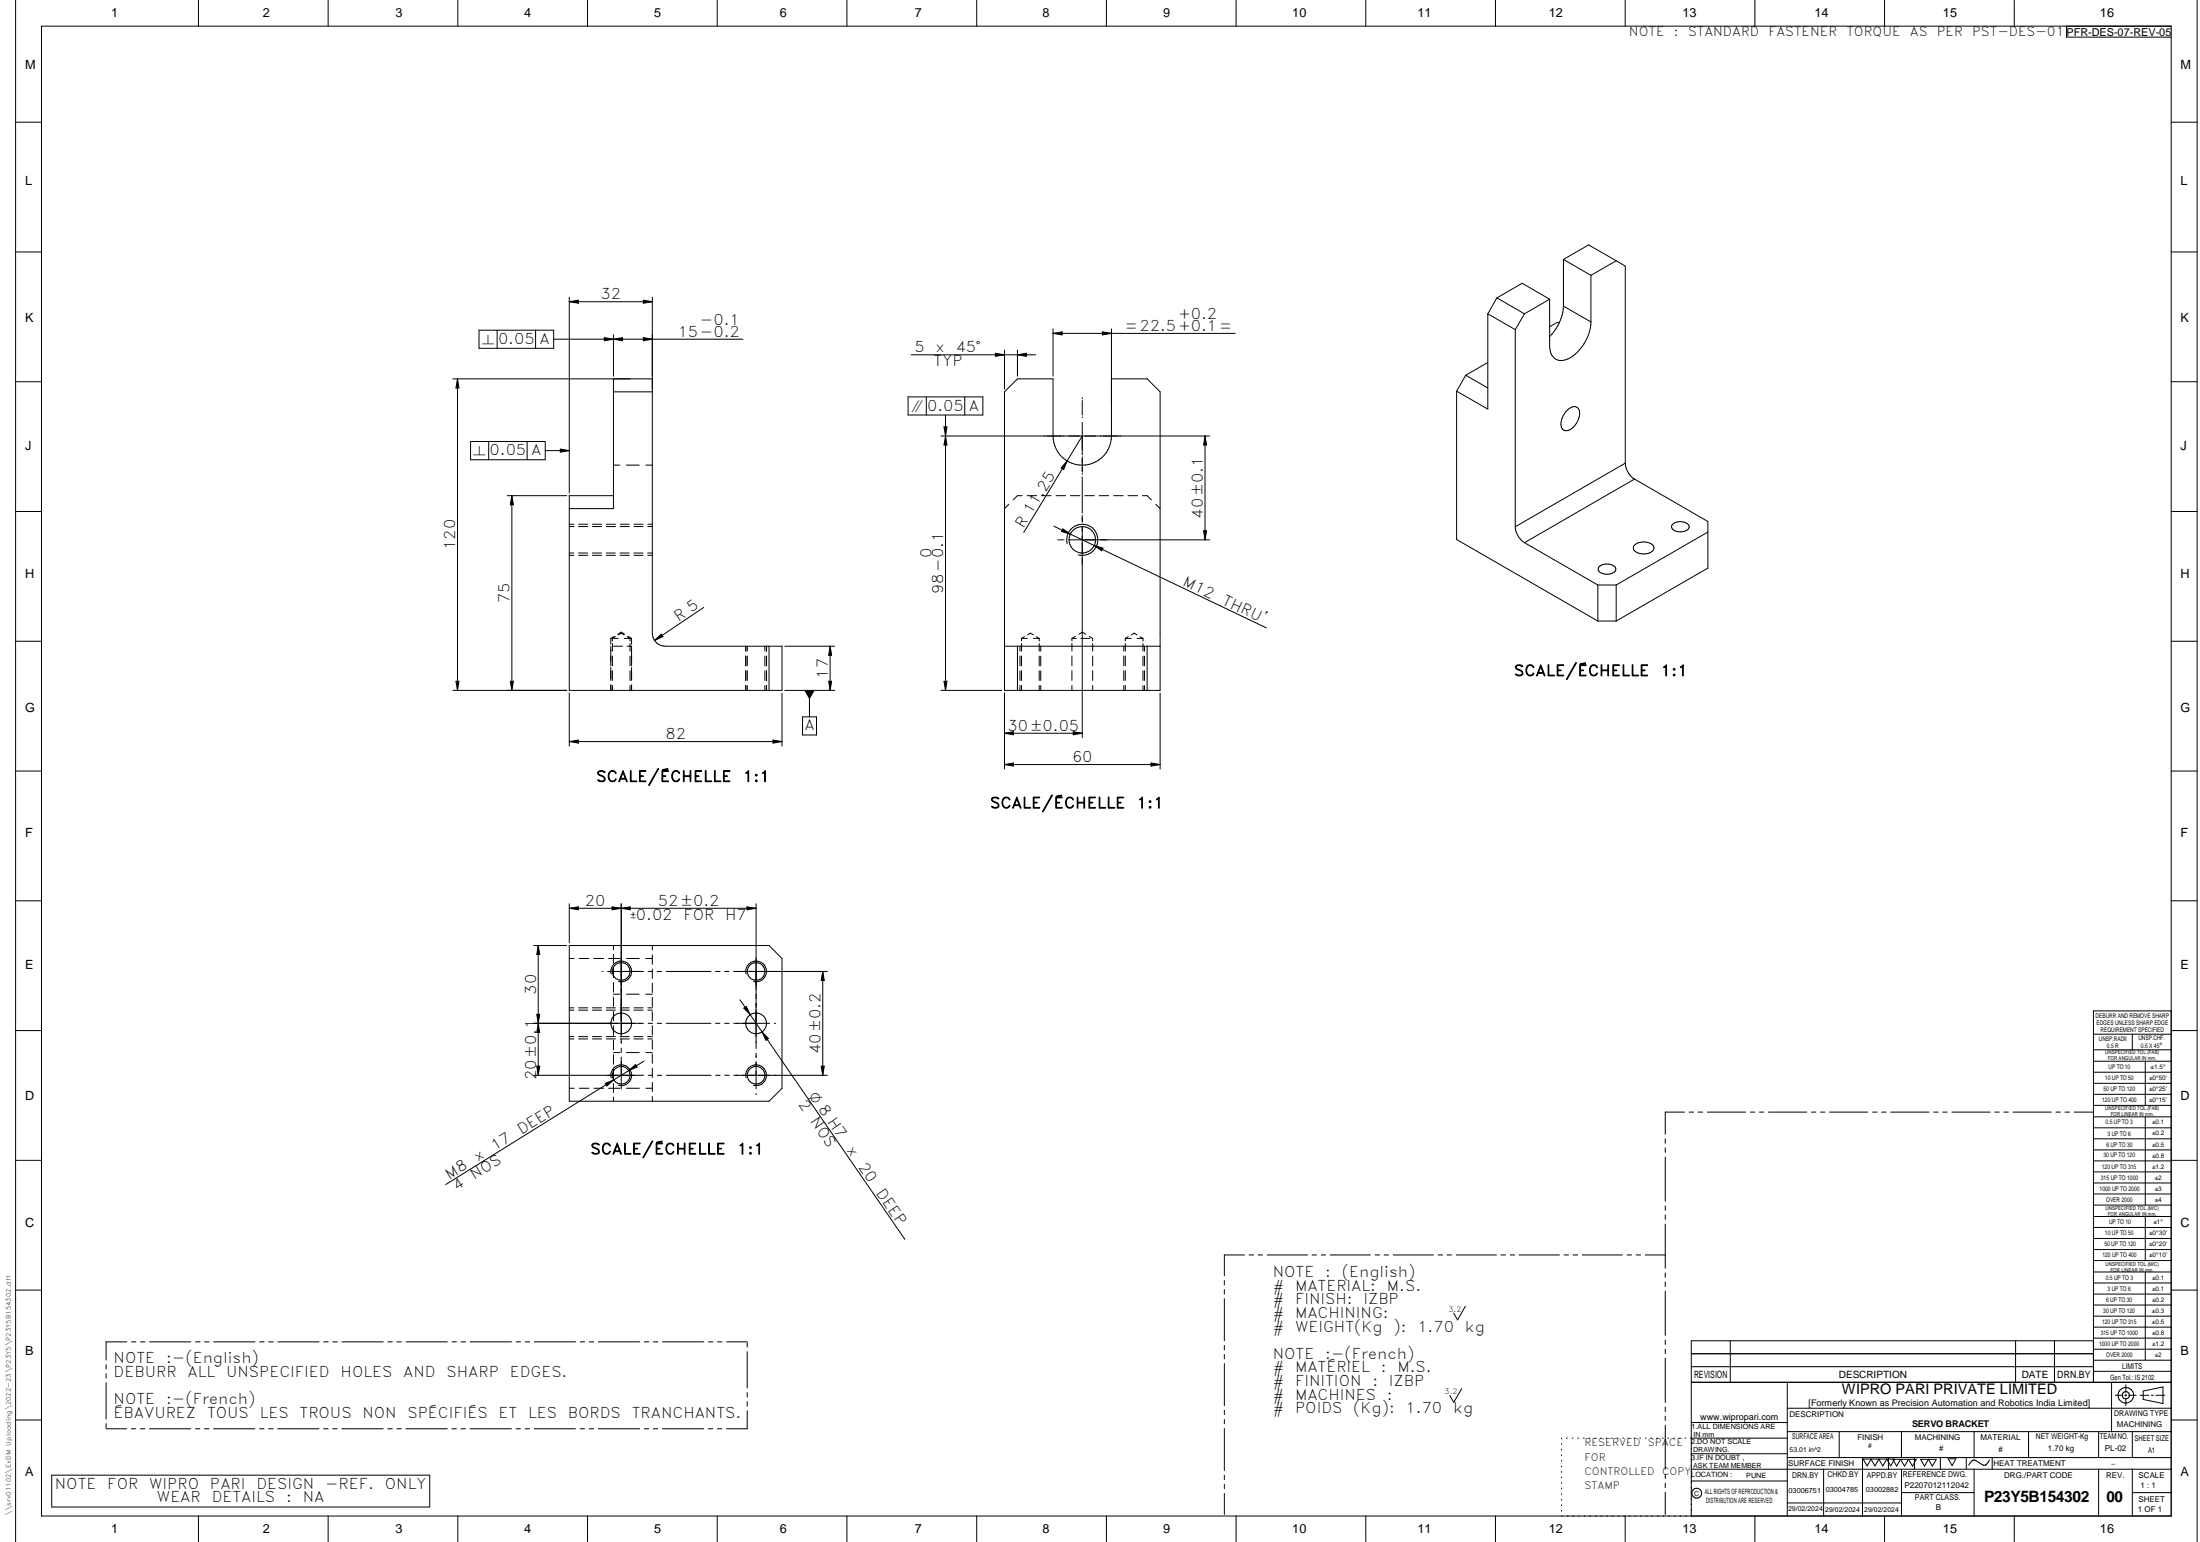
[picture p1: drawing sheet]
<svg xmlns="http://www.w3.org/2000/svg" width="848mm" height="594mm" viewBox="0 0 848 594" stroke-linecap="round" stroke-linejoin="round" font-family="sans-serif">
<g fill="none" stroke="#000" stroke-width=".39">
<path d="M6 .1v593.9M16 10.1h821v574h-821zM76.5 .1v10M126.5 .1v10M176.5 .1v10M226.5 .1v10M276.5 .1v10M326.5 .1v10M376.5 .1v10M426.5 .1v10M476.5 .1v10M526.5 .1v10"/>
<path d="M576.5 .1v10M626.5 .1v10M676.5 .1v10M726.5 .1v10M776.5 .1v10M796.6 10.1v4.2h40.4M847 .1v593.9M6 47.1h10M837 47.1h10M6 97.1h10M602.7 99.9l9.7-5.5 10.6 6.1M602.7 99.9v18"/>
<path d="M602.7 99.9l10.6 6.2M837 97.1h10M219.5 116.2l3.5-.5v1.1zM219.5 114.5v75.4M219.5 116.2h32M248 115.7l3.5 .5-3.5 .6zM251.5 114.5v129.5a5 5 0 0 0 5 5h45v17h-82v-75h17M577 114.8l-3.5 6.1M577 114.8l9.8-5.7 10.6 6.2M577 114.8l10.7 6.1M597.4 115.3l-9.7 5.6M597.4 115.3v17.9a4.9 4.9 0 0 0 4.2 5.7 11.9 11.9 0 0 0 9-6.4l1.8-3.6 .7-2.5 .2-2.4"/>
<path d="M602.7 117.9l10.6 6.1M602.7 117.9a18 18 0 0 1-5.3 11.8M613.3 106.1v17.9M623 100.5l3.5 2v75.9M623 100.5l-9.7 5.6M184.7 127.2h28.7v7h-28.7zM191.6 127.2v7M206.5 127.2v7M213.4 130.7h73M233 130.1v1.2l7-1.2v1.2zM236.5 128.9v16M248 130.1l3.5 .6-3.5 .6z"/>
<path d="M351.2 136.7h48M383.7 136.1l3.5 .6-3.5 .6zM387.2 134.9v15M392.2 136.7l3.5-.6v1.2zM392.2 134.9v10M405.9 126.7v18.2M405.9 128.4l3.5-.6v1.2zM405.9 128.4h70.2M424.9 127.8l3.6 .6-3.6 .6zM428.5 126.7v41.3a11.3 11.3 0 0 1-11.3 11.2 11.3 11.3 0 0 1-11.3-11.2v-22h-13.7l-5 5v115h60v-115l-5-5h-13.7M573.5 120.9l10.6 6.1M573.5 120.9v36.7l-12-6.9"/>
<path d="M573.5 139.7l-8.5 4.9M584.1 127v75.9M587.7 120.9l-3.6 6.1M601 124.5l-.6-.3-3 1.7M6 147.1h10M176.4 146v120M176.4 146l.5 3.5h-1.1zM236.5 146v50h-17M236.5 151h15M251.5 146h-76.9M350.1 152.9h28.8v7h-28.8zM357.1 152.9v7"/>
<path d="M364.5 159.9v106.1M371.9 152.9v7M417.2 153.2v.4M417.2 154.3v5.6M561.5 150.7v57.2l54.4 31.4M565 144.6l8.5 4.9M565 144.6l-3.5 6.1M604.2 158l.6-.5a2.39 2.39 0 0 1 3.1-.6 2.39 2.39 0 0 1 1 2.9 7.1 7.1 0 0 1-5 6.1 2.31 2.31 0 0 1-2.1-3.1l.8-2.6zM837 147.1h10M181.4 170.1h28.8v7h-28.8zM188.4 170.1v7M203.2 170.1v7"/>
<path d="M210.2 173.6h9.3M216 173l3.5 .6-3.5 .6zM236.5 179.2h2.4M241.5 179.2h4.9M249 179.2h2.5M362.7 168h103.6M363.9 164.5h1.1l-.5 3.5zM364.5 168l.5 3.4h-1.1zM411.4 177.6l-1.4 3.3-.9-.6zM417.2 160.7v.3M417.2 162.7v12.6M417.2 176v5.9"/>
<path d="M417.2 168l-22.6 37.1M464.5 168l.6 3.4h-1.1zM464.5 168v40M626.5 178.4a7.8 7.8 0 0 0 3.6 6.2M626.5 178.4l-42.4 24.5M6 197.1h10M195.5 191h22.9M197.3 191v75M197.3 191l.6 3.5h-1.2zM388.9 194.3l-1.7 1.7M394 191h-1.8l-1.6 1.6M395.9 191h3.7"/>
<path d="M401.5 191h3.7M407.1 191h3.6M412.6 191h3.7M417.2 182.4v.3M417.2 183.7v14M417.2 198.5v.1M417.2 198.8v2.4M418.2 191h3.7M423.7 191h3.7M429.3 191h3.6M434.8 191h3.7M440.4 191h1.8l1.7 1.6"/>
<path d="M445.6 194.3l1.6 1.7M630.1 184.6l-42.4 24.5M630.1 184.6l28.3 16.3v18l-35.4 20.4M837 197.1h10M219.5 214h1.7M219.5 202h1.7M219.5 202.9h1.7M219.5 213.1h1.7M223 213.1h3.5M223.1 214h3.5M223.1 202h3.5M223.1 202.9h3.5"/>
<path d="M228.3 213.1h3.6M228.4 214h3.5M228.4 202h3.5M228.4 202.9h3.5M233.7 213.1h3.5M233.7 214h3.5M233.7 202h3.5M233.7 202.9h3.5M239 213.1h3.5M239.1 214h3.5M239.1 202h3.5M239.1 202.9h3.5"/>
<path d="M244.3 213.1h3.6M244.4 214h3.5M244.4 202h3.5M244.4 202.9h3.5M249.7 213.1h1.8M249.7 214h1.8M249.7 202h1.8M249.7 202.9h1.8M406.3 202.7l15.5 7.5M407.7 208h.1M408.1 208h1.8M409.7 203.8l2.9 2-3.4-1z"/>
<path d="M410.1 208h.1M411.4 209.5a6 6 0 0 1 5.2-7.5 6 6 0 0 1 6.6 6.4 6 6 0 0 1-7.5 5.3M411.9 208h54.4M417.2 202.7v81.5M421.8 210.2l3.4 1-.5 1zM421.8 210.2l66.3 31.7M464 204.5h1.1l-.6 3.5zM584.1 202.9a8 8 0 0 0 3.6 6.2M587.7 209.1l28.2 16.3M616.4 218.4a4.6 4.6 0 0 1 6.4 .4 1.88 1.88 0 0 1-1.9 2.2 4.2 4.2 0 0 1-4.7-1.3zM629.9 210.2a5.4 5.4 0 0 1 7.5 .2 2.1 2.1 0 0 1-2 2.8 5.1 5.1 0 0 1-5.7-1.6zM644.7 202.1a4.5 4.5 0 0 1 6.4 .4 2.58 2.58 0 0 1-3.4 2.4 2.57 2.57 0 0 1-3.3-2.4z"/>
<path d="M658.4 205l-35.4 20.4M271.3 234l-19 12.8M615.9 225.4v13.9M615.9 225.4h7.1M616 239.3h7M623 225.4v13.9M6 247.1h10M235.5 249v7.5M235.5 246v2.2M235.5 257.1v5.1M235.5 246h.2M235.9 246h2.4"/>
<path d="M236.1 247.9v2.9M236.1 252.7v3.8M236.1 258.4v3.7M236.5 249h3.5M236.8 245.2l-1.3 .8M237.2 245.3l-1.1 .7v.9M238.2 244.3l1.3-.8 1.3 .8M240.6 244.6l-1.1-.7-1.1 .7M240.7 246h2.4M241.8 249h1.7v7.5M241.8 245.3l1.1 .7v1M242.2 245.2l1.3 .8"/>
<path d="M242.9 248v2.9M242.9 252.8v3.7M242.9 258.4v3.8M243.3 246h.2M243.5 246v2.2M243.5 257.1v5.1M252.3 246.8l2.6-2.5 .7 1zM287.5 249v1.9M287.5 252.7v3.8M287.5 258.4v3.8M288.1 249v1.8M288.1 252.7v3.8"/>
<path d="M288.1 258.4v3.7M294.9 249v1.9M294.9 252.8v3.7M294.9 258.4v3.8M295.5 249v1.9M295.5 252.8v3.7M295.5 258.4v3.8M296.5 249v17M302.5 249h19.3M320 249l.6 3.5h-1.2zM320 249v17M387.2 249h60"/>
<path d="M392.2 249v17M393.2 249v1.9M393.2 252.8v3.7M393.2 258.4v3.8M393.8 252.7v3.8M393.8 258.4v3.7M393.8 246v.9M393.8 247.9v2.9M393.8 246h2.2M394.9 245.3l-1.1 .7M398.4 246h2.2M398.4 244.6l-1.2-.7-1.1 .7"/>
<path d="M399.5 245.3l1.1 .7M400.6 252.8v3.7M400.6 258.4v3.8M400.6 246v1M400.6 248v2.9M401.2 249v1.9M401.2 252.8v3.7M401.2 258.4v3.8M413.2 246v.9M413.2 247.9v2.9M413.2 252.7v3.8M413.2 258.4v3.7"/>
<path d="M413.2 246h1.7M414.5 245.2l-1.3 .8M415.9 244.3l1.3-.8 1.3 .8M416.7 246h3.5M419.9 245.2l1.3 .8v1M421.2 248v2.9M421.2 252.8v3.7M421.2 258.4v3.8M433.2 249v1.9M433.2 252.8v3.7M433.2 258.4v3.8M433.8 246v.9"/>
<path d="M433.8 247.9v2.9M433.8 252.7v3.8M433.8 258.4v3.7M433.8 246h2.2M434.9 245.3l-1.1 .7M438.3 244.6l-1.1-.7-1.1 .7M438.3 246h2.3M439.5 245.3l1.1 .7M440.6 246v1M440.6 248v2.9M440.6 252.8v3.7M440.6 258.4v3.8"/>
<path d="M441.2 249v1.9M441.2 252.8v3.7M441.2 258.4v3.8M442.2 249v17M837 247.1h10M174.6 266h43.8M175.8 262.5h1.1l-.5 3.5zM196.7 262.5h1.2l-.6 3.5zM219.5 267v20.4M235.5 263.7v2.3M236.1 264.1v1.9M242.9 264.1v1.9"/>
<path d="M243.5 263.8v2.2M287.5 264.1v1.9M288.1 264.1v1.9M294.9 264.1v1.9M295.5 264.1v1.9M301.5 267v20.4M302.5 266h19.3M309.4 276.2h5.3v7h-5.3zM312 266v10.2M319.4 262.5h1.2l-.6 3.5zM362.7 266h23.5M363.9 262.5h1.1l-.5 3.5z"/>
<path d="M387.2 267v29.3M393.2 264.1v1.9M393.8 264.1v1.9M400.6 264.1v1.9M401.2 264.1v1.9M413.2 264.1v1.9M421.2 264.1v1.9M433.2 264.1v1.9M433.8 264.1v1.9M440.6 264.1v1.9M441.2 264.1v1.9M447.2 267v29.3"/>
<path d="M6 297.1h10M219.5 285.7l3.5-.6v1.2zM219.5 285.7h82M298 285.1l3.5 .6-3.5 .6zM387.2 282.5l3.5-.6v1.2zM387.2 294.6l3.5-.6v1.1zM387.2 282.5h30M387.2 294.6h60M413.7 281.9l3.5 .6-3.5 .6zM443.7 294l3.5 .6-3.5 .5zM837 297.1h10M6 347h10"/>
<path d="M219.5 349.9l3.5-.5v1.1zM219.5 348.2v15M219.5 349.9h72M236 349.4l3.5 .5-3.5 .6zM239.5 349.9l3.5-.5v1.1zM239.5 348.2v51.3M288 349.4l3.5 .5-3.5 .6zM291.5 348.2v55.8M837 347h10M205.7 364.3h12.7M207.5 364.3v50M207.5 364.3l.6 3.4h-1.2z"/>
<path d="M219.5 364.3h77l5 5v50l-5 5h-77zM219.5 369.3h1.8M223.3 369.3h3.7M228.9 369.3h3.8M232 374.3h.2M232.4 374.3h.1M234.2 374.3h13.9M234.6 369.3h4.3M235.6 375.3a4 4 0 0 1 3.6-5 4 4 0 0 1 4.3 4.4 4 4 0 0 1-5.1 3.4M236.5 373v3.7M236.5 378.5v3.7M236.5 364.3v1.6"/>
<path d="M236.5 367.6v3.5M241.5 369.3h4.9M249 369.3h2.5M249.9 374.3h1.6M251.5 364.3v1.8M251.5 367.9v3.6M251.5 373.3v3.6M251.5 378.8v3.6M253.4 374.3h1.7M256.8 374.3h17.3M275.8 374.3h1.7M279.4 374.3h1.7"/>
<path d="M282.8 374.3h36.1M287.6 375.3a4 4 0 0 1 3.5-5 4 4 0 0 1 4.4 4.3 4 4 0 0 1-5.1 3.5M317.2 374.3l.6 3.4h-1.2zM317.2 374.3v40M6 397h10M205.7 394.3h42.4M206.9 390.8h1.2l-.6 3.5zM207.5 394.3l.6 3.5h-1.2zM219.5 389.2h1.7M219.5 388.3h1.7M219.5 399.4h1.7M223 399.4h3.5"/>
<path d="M223.1 389.2h3.5M223.1 388.3h3.5M228.3 399.4h3.6M228.4 389.2h3.5M228.4 388.3h3.5M233.7 399.4h3.5M233.7 389.2h3.5M233.7 388.3h3.5M236.5 384.1v3.7M236.5 389.7v3.6M236.5 395.2v3.7M236.5 383h2.4"/>
<path d="M239 399.4h3.5M239.1 389.2h3.5M239.1 388.3h3.5M241.5 383h4.9M244.3 399.4h3.6M244.4 389.2h3.5M244.4 388.3h3.5M249 383h2.5M249.7 399.4h1.8M249.7 389.2h1.8M249.7 388.3h1.8M249.9 394.3h1.6"/>
<path d="M251.5 384.3v3.6M251.5 389.7v3.6M251.5 395.2v3.6M253.4 394.3h1.7M256.8 394.3h17.3M275.8 394.3h1.7M279.4 394.3h1.7M282.8 394.3h13.9M285.2 385.2l63.6 92.3M286.7 388.4l1-.6 1.5 3.1zM293.8 397.6l2.4 2.5-1 .7zM298.4 394.3h.2"/>
<path d="M298.8 394.3h.2M807 398.4h30M822 398.4v6.1M837 397h10M837 389.5h-30v143.1M205.7 414.3h42.4M206.9 410.8h1.2l-.6 3.5zM219.5 400.3h1.7M219.5 419.3h1.9M223.1 400.3h3.5M223.3 419.3h3.7M228.4 400.3h3.5"/>
<path d="M228.9 419.3h3.8M233.3 417.4l3.3-1.3-2.7 2.3zM233.7 400.3h3.5M234.6 419.3h4.4M235.6 415.3a4 4 0 0 1 3.6-5 4 4 0 0 1 4.3 4.4 4 4 0 0 1-5.1 3.4M236.5 405.5h2.4M236.5 400.8v3.7M236.5 406.4v3.6M236.5 411.9v3.6M236.5 417.4v3.5M239.1 400.3h3.5M239.5 400.3v1.7"/>
<path d="M239.5 403.8v1.7M239.5 407.3v12.2M241.5 405.5h4.9M241.5 419.3h5M242.4 412.5l2.6-2.4 .6 1zM244.4 400.3h3.5M248.3 408.8l-76.5 47.6M249 405.5h2.5M249 419.3h2.5M249.7 400.3h1.8M249.9 414.3h1.7M251.5 400.6v3.6"/>
<path d="M251.5 406.1v3.6M251.5 411.5v3.6M251.5 417v3.6M253.4 414.3h1.7M256.9 414.3h17.2M275.9 414.3h1.7M279.4 414.3h1.7M282.9 414.3h36M287.6 415.3a4 4 0 0 1 3.5-5 4 4 0 0 1 4.4 4.3 4 4 0 0 1-5.1 3.5M291.5 409v10.5M291.5 405.8v1.7M316.6 410.8h1.2l-.6 3.5z"/>
<path d="M807 404.5h30M807 408.9h30M807 413.1h30M807 417.4h30M827 408.9v17M236.5 422.7v1.6M251.5 422.4v1.9M291.5 421.3v.1M291.5 421.6v.2M641.9 438.7v1.8M649.4 428.5h-7.5v8.5M651.2 428.5h1.7"/>
<path d="M654.6 428.5h1.8M658.2 428.5h14.7M674.7 428.5h1.7M678.2 428.5h1.7M681.7 428.5h14.8M698.3 428.5h1.7M701.8 428.5h1.7M705.3 428.5h14.7M721.9 428.5h1.7M725.3 428.5h1.8M728.9 428.5h14.7M745.4 428.5h1.7"/>
<path d="M748.9 428.5h1.7M752.4 428.5h14.8M769 428.5h1.7M772.5 428.5h1.7M776 428.5h14.7M792.6 428.5h1.7M796 428.5h1.8M799.5 428.5h7.4M807 421.6h30M807 425.9h30M807 430.3h30M807 434.5h30"/>
<path d="M807 438.7h30M827 430.3v34M6 447h10M641.9 442.3v1.6M641.9 445.8v17M807 443h30M807 447.3h30M807 451.5h30M807 455.8h30M807 460h30M837 447h10M641.9 464.6v1.7"/>
<path d="M641.9 468.1v1.7M641.9 471.6v17.1M807 464.3h30M807 468.7h30M807 472.9h30M807 477.1h30M827 468.7v16.9M6 497h10M472 493.4v1.6M472 496.8v1.8M479.7 483.5h-7.7v8M481.5 483.5h1.7"/>
<path d="M485 483.5h1.7M488.5 483.5h15.5M505.8 483.5h1.7M509.3 483.5h1.7M512.8 483.5h15.5M530.1 483.5h1.7M533.6 483.5h1.7M537.1 483.5h15.5M554.4 483.5h1.7M557.9 483.5h1.7M561.4 483.5h15.5M578.7 483.5h1.6"/>
<path d="M582.2 483.5h1.7M585.6 483.5h15.5M603 483.5h1.6M606.4 483.5h1.8M609.9 483.5h15.5M627.2 483.5h1.7M630.7 483.5h1.7M634.2 483.5h7.7M641.9 490.4v1.7M641.9 493.9v1.7M641.9 497.4v17.1M807 481.4h30"/>
<path d="M807 485.6h30M807 490.1h30M807 494.3h30M807 498.6h30M827 490.1v33.9M837 497h10M48.9 517h-8v7M50.7 517h1.7M54.2 517h1.7M57.7 517h15.9M75.4 517h1.7M78.9 517h1.7"/>
<path d="M82.4 517h15.9M100.1 517h1.7M103.6 517h1.7M107.1 517h15.9M124.8 517h1.7M128.3 517h1.7M131.8 517h15.9M149.5 517h1.8M153 517h1.7M156.5 517h16M174.2 517h1.7M177.8 517h1.7"/>
<path d="M181.2 517h16M199 517h1.7M202.5 517h1.7M206 517h15.9M223.7 517h1.7M227.2 517h1.7M230.7 517h15.9M248.4 517h1.7M251.9 517h1.7M255.4 517h15.9M273.1 517h1.7M276.6 517h1.7"/>
<path d="M280.1 517h7.9M288 517.3v1.7M472 500.3v16.3M472 518.3v1.8M564.9 503.2l-3 5.3-1.5-2.6M641.9 516.3v1.6M641.9 519.8v1.7M667 516.6v16M777 516.6v16M792 516.6v16M807 502.8h30M807 507.1h30"/>
<path d="M807 511.3h30M807 515.5h30M807 519.8h30M807 516.6h-155v67.5M40.9 525.7v1.7M40.9 529.3v1.6M40.9 532.7v14M288 520.7v14M288 536.5v1.7M472 521.8v1.7M472 525.4v16.2M563.5 535l-3.1 5.3-1.5-2.7"/>
<path d="M641.9 523.2v17.1M652 532.6h185M652 521.5h155M652 526.5h155M689 532.6v51.5M807 524h30M807 528.3h30M814 532.6v19M815.5 537.5h2.8M819.1 537.5h.7M819.5 533.5v2.9M819.5 537.2v.7"/>
<path d="M819.5 538.7v2.8M820.6 537.5h2.9M825 537.5h3.4M826.2 535.9l7.6-1.6v6.4l-7.6-1.5zM829.3 537.5h.8M831 537.5h3.5M6 547.1h10M40.9 550.5h8M40.9 548.5v1.7M50.6 550.5h1.7M54.1 550.5h1.7M57.6 550.5h15.9"/>
<path d="M75.4 550.5h1.6M78.8 550.5h1.8M82.3 550.5h16M100.1 550.5h1.7M103.5 550.5h1.8M107.1 550.5h15.9M124.8 550.5h1.7M128.3 550.5h1.7M131.8 550.5h15.9M149.5 550.5h1.7M153 550.5h1.7M156.5 550.5h15.9"/>
<path d="M174.2 550.5h1.7M177.7 550.5h1.7M181.2 550.5h15.9M198.9 550.5h1.7M202.4 550.5h1.7M205.9 550.5h15.9M223.6 550.5h1.7M227.1 550.5h1.8M230.6 550.5h15.9M248.4 550.5h1.7M251.8 550.5h1.8M255.4 550.5h15.9"/>
<path d="M273.1 550.5h1.7M276.6 550.5h1.7M288 540v1.7M288 543.5v7h-7.9M472 543.3v1.7M472 546.9v1.7M472 550.3v16.2M602 554.1v.3M602 556.2v.3M602 558.3v.3M603.8 554.1h.4M606 554.1h.3"/>
<path d="M608.2 554.1h.3M610.4 554.1h.3M612.6 554.1h.3M614.7 554.1h.3M616.9 554.1h.3M619.1 554.1h.3M621.2 554.1h.3M623.4 554.1h.3M625.6 554.1h.3M627.8 554.1h.3M629.9 554.1h.4M632.1 554.1h.3"/>
<path d="M634.3 554.1h.3M636.5 554.1h.3M638.6 554.1h.3M640.8 554.1h.3M641.9 542.1v1.7M641.9 545.6v1.7M641.9 549.1v17M643 554.1h.3M645.2 554.1h.3M647.3 554.1h.4M649.5 554.1h.3M652 548h37"/>
<path d="M689 554.1h-37.3M689 551.6h148M709 551.6v10M733 551.6v10M761 551.6v10M782 551.6v10M809 551.6v10M822 551.6v10M837 547.1h10M837 542.5h-148M19.9 568.3h145.8v12.3h-145.8zM472 568.3v1.8"/>
<path d="M472 571.8v1.7M472 575.4v8.1M602 560.5v.3M602 562.6v.3M602 564.8v.3M602 566.9v.3M602 569v.3M602 571.2v.3M602 573.3v.4M602 575.5v.3M602 577.6v.3M602 579.8v.3"/>
<path d="M641.9 567.9v1.7M641.9 571.4v1.8M641.9 574.9v8.6M652 570.6h37M652 566h185M652 560.1h37M689 579h44M689 561.6h148M703 566v18.1M718 561.6v22.5M718.2 562.1h12.1l-1.4 2.7-1.6-2.7-1.5 2.7-1.5-2.7-1.5 2.7-1.5-2.7-1.5 2.7zM728 561.6v4.4"/>
<path d="M729.7 562.2h9l-1.5 2.7-1.5-2.7-1.5 2.7-1.5-2.7-1.6 2.7zM733 575.1h28M733 566v18.1M738 561.6v4.4M740.4 562.2h6l-1.5 2.7-1.5-2.7-1.5 2.7zM748 561.6v4.4M751 562h3l-1.5 2.6zM758 561.6v4.4M761 566v18.1M766.9 562.5l-1 1.5a1.2 1.2 0 0 1-1.8 .3l-1.2-.8a2.12 2.12 0 0 0-2.5-.8l-1.5 1.8M768 561.6v4.4M809 566v18.1"/>
<path d="M822 566v18.1M822 575.1h15M76.5 584.1v9.9M126.5 584.1v9.9M176.5 584.1v9.9M226.5 584.1v9.9M276.5 584.1v9.9M326.5 584.1v9.9M376.5 584.1v9.9M426.5 584.1v9.9M476.5 584.1v9.9M526.5 584.1v9.9"/>
<path d="M576.5 584.1v9.9M602 581.9v.3M626.5 584.1v9.9M676.5 584.1v9.9M726.5 584.1v9.9M776.5 584.1v9.9"/>
<circle cx="417.2" cy="208" r="5.1"/>
<circle cx="239.5" cy="374.3" r="3.4"/>
<circle cx="291.5" cy="374.3" r="3.4"/>
<circle cx="239.5" cy="394.3" r="4"/>
<circle cx="291.5" cy="394.3" r="4"/>
<circle cx="239.5" cy="414.3" r="3.4"/>
<circle cx="291.5" cy="414.3" r="3.4"/>
<circle cx="819.5" cy="537.5" r="1.38"/>
<circle cx="819.5" cy="537.5" r="3"/>
<circle cx="654.1" cy="575.3" r="1.9"/>
</g>
<g fill="#000">
<path d="M219.5 116.2l3.5-.5v1.1zM248 115.7l3.5 .5-3.5 .6zM233 130.1l3.5 .6-3.5 .6zM236.5 130.7l3.5-.6v1.2zM248 130.1l3.5 .6-3.5 .6zM383.7 136.1l3.5 .6-3.5 .6zM392.2 136.7l3.5-.6v1.2zM405.9 128.4l3.5-.6v1.2zM424.9 127.8l3.6 .6-3.6 .6zM176.4 146l.5 3.5h-1.1zM216 173l3.5 .6-3.5 .6zM364.5 168l.5 3.4h-1.1z"/>
<path d="M363.9 164.5h1.1l-.5 3.5zM464.5 168l.6 3.4h-1.1zM197.3 191l.6 3.5h-1.2zM411.4 177.6l-1.4 3.3-.9-.6zM409.7 203.8l2.9 2-3.4-1zM421.8 210.2l3.4 1-.5 1zM464 204.5h1.1l-.6 3.5zM252.3 246.8l2.6-2.5 .7 1zM320 249l.6 3.5h-1.2zM175.8 262.5h1.1l-.5 3.5zM196.7 262.5h1.2l-.6 3.5zM310 266h4.1l-2.1 3.5z"/>
<path d="M319.4 262.5h1.2l-.6 3.5zM363.9 262.5h1.1l-.5 3.5zM219.5 285.7l3.5-.6v1.2zM298 285.1l3.5 .6-3.5 .6zM387.2 282.5l3.5-.6v1.2zM387.2 294.6l3.5-.6v1.1zM413.7 281.9l3.5 .6-3.5 .6zM443.7 294l3.5 .6-3.5 .5zM219.5 349.9l3.5-.5v1.1zM236 349.4l3.5 .5-3.5 .6zM239.5 349.9l3.5-.5v1.1zM288 349.4l3.5 .5-3.5 .6z"/>
<path d="M207.5 364.3l.6 3.4h-1.2zM317.2 374.3l.6 3.4h-1.2zM206.9 390.8h1.2l-.6 3.5zM207.5 394.3l.6 3.5h-1.2zM286.7 388.4l1-.6 1.5 3.1zM206.9 410.8h1.2l-.6 3.5zM233.3 417.4l3.3-1.3-2.7 2.3zM242.4 412.5l2.6-2.4 .6 1zM293.8 397.6l2.4 2.5-1 .7zM316.6 410.8h1.2l-.6 3.5z"/>
</g>
<text font-size="6" x="764.8" y="578.7">P23Y5B154302</text>
<text font-size="5.9" x="812" y="578.7">00</text>
<g font-size="5.7">
<text x="231.5" y="115.4">32</text>
<text x="269.8" y="125.3">-0.1</text>
<text x="454.1" y="123">+0.2</text>
<text x="261.2" y="129.8">15-0.2</text>
<text x="433.6" y="127.6">=22.5+0.1=</text>
<text x="192" y="132.5">0.05 A</text>
<text x="352.5" y="135.8">5</text>
<text x="360.6" y="135.8">x</text>
<text x="368.4" y="135.8">45°</text>
<text x="359.9" y="141.1">TYP</text>
<text x="357.4" y="158.2">0.05 A</text>
<text x="188.7" y="175.3">0.05 A</text>
<text x="394.5" y="203.6" transform="rotate(-59 394.5 203.6)">R 11.25</text>
<text x="463.7" y="199.8" transform="rotate(-90 463.7 199.8)">40±0.1</text>
<text x="175.5" y="211.9" transform="rotate(-90 175.5 211.9)">120</text>
<text x="359" y="215.1" transform="rotate(-90 359 215.1)">0</text>
<text x="455.6" y="225.4" transform="rotate(25 455.6 225.4)">M12</text>
<text x="196.4" y="232.4" transform="rotate(-90 196.4 232.4)">75</text>
<text x="363.6" y="228.9" transform="rotate(-90 363.6 228.9)">98-0.1</text>
<text x="470.8" y="232.6" transform="rotate(25 470.8 232.6)">THRU`</text>
<text x="261.5" y="239.5" transform="rotate(-34 261.5 239.5)">R 5</text>
<text x="319.2" y="261.4" transform="rotate(-90 319.2 261.4)">17</text>
<text x="583.6" y="260.4">SCALE/ÉCHELLE</text>
<text x="640.2" y="260.4">1:1</text>
<text x="310.1" y="281.4">A</text>
<text x="388.4" y="281.6">30±0.05</text>
<text x="256.5" y="284.8">82</text>
<text x="413.3" y="293.7">60</text>
<text x="229.8" y="301.2">SCALE/ÉCHELLE</text>
<text x="286.4" y="301.2">1:1</text>
<text x="381.6" y="311.4">SCALE/ÉCHELLE</text>
<text x="438.2" y="311.4">1:1</text>
<text x="225.5" y="349.1">20</text>
<text x="253.6" y="349.1">52±0.2</text>
<text x="263.4" y="354.3">FOR</text>
<text x="279.6" y="354.3">H7</text>
<text x="206.6" y="383.2" transform="rotate(-90 206.6 383.2)">30</text>
<text x="316.3" y="406.1" transform="rotate(-90 316.3 406.1)">40±0.2</text>
<text x="206.6" y="416.1" transform="rotate(-90 206.6 416.1)">20±0.1</text>
<text x="307.5" y="425.2" transform="rotate(55 307.5 425.2)">2</text>
<text x="312.1" y="431.9" transform="rotate(55 312.1 431.9)">NOS</text>
<text x="201" y="437.3" transform="rotate(-32 201 437.3)">DEEP</text>
<text x="190.8" y="443.6" transform="rotate(-32 190.8 443.6)">17</text>
<text x="326.2" y="443.2" transform="rotate(55 326.2 443.2)">x</text>
<text x="184.1" y="447.7" transform="rotate(-32 184.1 447.7)">x</text>
<text x="227.6" y="444.7">SCALE/ÉCHELLE</text>
<text x="284.1" y="444.7">1:1</text>
<text x="330.7" y="449.6" transform="rotate(55 330.7 449.6)">20</text>
<text x="173.2" y="454.5" transform="rotate(-32 173.2 454.5)">M8</text>
<text x="182.8" y="454.7" transform="rotate(-32 182.8 454.7)">NOS</text>
<text x="175.9" y="458.9" transform="rotate(-32 175.9 458.9)">4</text>
<text x="337.5" y="459.5" transform="rotate(55 337.5 459.5)">DEEP</text>
<text x="490.6" y="492">NOTE</text>
<text x="510.8" y="492">:</text>
<text x="517.3" y="492">(English)</text>
<text x="490.6" y="497.2">#</text>
<text x="499.2" y="497.2">MATERIAL:</text>
<text x="534.7" y="497.2">M.S.</text>
<text x="490.6" y="502.5">#</text>
<text x="499.2" y="502.5">FINISH:</text>
<text x="525.6" y="502.5">IZBP</text>
<text x="490.6" y="507.7">#</text>
<text x="499.2" y="507.7">MACHINING:</text>
<text x="490.6" y="513">#</text>
<text x="499.2" y="513">WEIGHT(Kg</text>
<text x="537.2" y="513">):</text>
<text x="546.4" y="513">1.70</text>
<text x="564.7" y="513">kg</text>
<text x="43.8" y="525.1">NOTE</text>
<text x="64" y="525.1">:-(English)</text>
<text x="490.6" y="523.5">NOTE</text>
<text x="510.8" y="523.5">:-(French)</text>
<text x="43.8" y="530.4">DEBURR</text>
<text x="72.3" y="530.4">ALL</text>
<text x="87.2" y="530.4">UNSPECIFIED</text>
<text x="131.3" y="530.4">HOLES</text>
<text x="155.5" y="530.4">AND</text>
<text x="172.1" y="530.4">SHARP</text>
<text x="196.5" y="530.4">EDGES.</text>
<text x="490.6" y="528.7">#</text>
<text x="490.6" y="534">#</text>
<text x="499.2" y="534">FINITION</text>
<text x="499.2" y="528.7">MATÉRIEL</text>
<text x="529" y="534">:</text>
<text x="532.3" y="528.7">:</text>
<text x="535.4" y="534">IZBP</text>
<text x="538.7" y="528.7">M.S.</text>
<text x="490.6" y="539.2">#</text>
<text x="499.2" y="539.2">MACHINES</text>
<text x="534.7" y="539.2">:</text>
<text x="43.8" y="540.9">NOTE</text>
<text x="64" y="540.9">:-(French)</text>
<text x="490.6" y="544.5">#</text>
<text x="499.2" y="544.5">POIDS</text>
<text x="521.7" y="544.5">(Kg):</text>
<text x="541.9" y="544.5">1.70</text>
<text x="560.1" y="544.5">kg</text>
<text x="43.8" y="546.1">ÉBAVUREZ</text>
<text x="79.8" y="546.1">TOUS</text>
<text x="100.1" y="546.1">LES</text>
<text x="115.5" y="546.1">TROUS</text>
<text x="139.7" y="546.1">NON</text>
<text x="157.1" y="546.1">SPÉCIFIÉS</text>
<text x="192.2" y="546.1">ET</text>
<text x="203.5" y="546.1">LES</text>
<text x="218.9" y="546.1">BORDS</text>
<text x="243.5" y="546.1">TRANCHANTS.</text>
<text x="21.2" y="573.6">NOTE</text>
<text x="41.3" y="573.6">FOR</text>
<text x="57.5" y="573.6">WIPRO</text>
<text x="80.9" y="573.6">PARI</text>
<text x="98.8" y="573.6">DESIGN</text>
<text x="125.4" y="573.6">-REF.</text>
<text x="148.4" y="573.6">ONLY</text>
<text x="60.5" y="578.8">WEAR</text>
<text x="81.6" y="578.8">DETAILS</text>
<text x="110.3" y="578.8">:</text>
<text x="116.7" y="578.8">NA</text>
</g>
<text font-size="5.6" x="710" y="537.1">WIPRO PARI PRIVATE LIMITED</text>
<g font-size="5.4">
<text x="185.7" y="132.5">n</text>
<text x="351.3" y="158.2">i</text>
<text x="182.5" y="175.3">n</text>
<text x="243" y="354.3">u0.02</text>
<text x="311.8" y="422.3" transform="rotate(55 311.8 422.3)">O 8 H7</text>
</g>
<g font-size="4.9">
<text x="42.9" y="6.6">1</text>
<text x="101.3" y="6.7">2</text>
<text x="152.5" y="6.7">3</text>
<text x="202.1" y="6.7">4</text>
<text x="252.1" y="6.7">5</text>
<text x="300.6" y="6.7">6</text>
<text x="352.6" y="6.7">7</text>
<text x="401.9" y="6.7">8</text>
<text x="448.4" y="6.7">9</text>
<text x="498.1" y="6.7">10</text>
<text x="546.4" y="6.7">11</text>
<text x="597" y="6.7">12</text>
<text x="648.5" y="6.6">13</text>
<text x="699.4" y="6.6">14</text>
<text x="749" y="6.7">15</text>
<text x="809.5" y="6.6">16</text>
<text x="627.9" y="14.1">NOTE</text>
<text x="645.2" y="14.1">:</text>
<text x="650.7" y="14.1">STANDARD</text>
<text x="681.7" y="14.1">FASTENER</text>
<text x="711.8" y="14.1">TORQUE</text>
<text x="736.3" y="14.1">AS</text>
<text x="746.6" y="14.1">PER</text>
<text x="760.3" y="14.1">PST-DES-01</text>
<text x="9.7" y="26.7">M</text>
<text x="840.6" y="26.7">M</text>
<text x="9.7" y="71.4">L</text>
<text x="840.6" y="71.4">L</text>
<text x="9.7" y="124.2">K</text>
<text x="840.6" y="124.2">K</text>
<text x="9.7" y="173.4">J</text>
<text x="840.6" y="173.4">J</text>
<text x="9.7" y="222.7">H</text>
<text x="840.6" y="222.7">H</text>
<text x="9.7" y="274.3">G</text>
<text x="840.6" y="274.3">G</text>
<text x="9.7" y="322.6">F</text>
<text x="840.6" y="322.6">F</text>
<text x="9.7" y="373.3">E</text>
<text x="840.6" y="373.3">E</text>
<text x="9.7" y="423.8">D</text>
<text x="840.6" y="423.8">D</text>
<text x="9.7" y="472.8">C</text>
<text x="840.6" y="472.8">C</text>
<text x="9.7" y="522.1">B</text>
<text x="840.6" y="522.1">B</text>
<text x="9.7" y="568.7">A</text>
<text x="840.6" y="568.7">A</text>
<text x="42.9" y="590.6">1</text>
<text x="101.3" y="590.7">2</text>
<text x="152.5" y="590.7">3</text>
<text x="202.1" y="590.7">4</text>
<text x="252.1" y="590.7">5</text>
<text x="300.6" y="590.7">6</text>
<text x="352.6" y="590.7">7</text>
<text x="401.9" y="590.7">8</text>
<text x="448.4" y="590.7">9</text>
<text x="498.1" y="590.7">10</text>
<text x="546.4" y="590.7">11</text>
<text x="597" y="590.7">12</text>
<text x="648.5" y="590.6">13</text>
<text x="699.4" y="590.5">14</text>
<text x="749" y="590.7">15</text>
<text x="809.5" y="590.5">16</text>
</g>
<text font-size="4.2" x="796.6" y="13.8">PFR-DES-07-REV-05</text>
<g font-size="3.9">
<text x="653" y="530.9">REVISION</text>
<text x="708.9" y="530.9">DESCRIPTION</text>
<text x="779.4" y="530.9">DATE</text>
<text x="793.1" y="530.9">DRN.BY</text>
<text x="610.8" y="557.1">RESERVED</text>
<text x="635.2" y="557.1">SPACE</text>
<text x="610.8" y="562.7">FOR</text>
<text x="610.8" y="568.3">CONTROLLED</text>
<text x="640.7" y="568.3">COPY</text>
<text x="610.8" y="573.8">STAMP</text>
</g>
<text font-size="3.6" x="737.1" y="549.7">SERVO BRACKET</text>
<g font-size="3.5">
<text x="697.2" y="541.6">[Formerly Known as Precision Automation and Robotics India Limited]</text>
<text x="655.4" y="547.1">www.wipropari.com</text>
</g>
<g font-size="3.1">
<text x="818.1" y="527.3">LIMITS</text>
<text x="815" y="545.5">DRAWING TYPE</text>
<text x="689.8" y="546.1">DESCRIPTION</text>
<text x="816.1" y="549.9">MACHINING</text>
<text x="690.8" y="554.5">SURFACE AREA</text>
<text x="716" y="554.6">FINISH</text>
<text x="738.2" y="554.6">MACHINING</text>
<text x="763.5" y="554.7">MATERIAL</text>
<text x="784.8" y="554.4">NET WEIGHT-Kg</text>
<text x="809.5" y="554.5">TEAM NO.</text>
<text x="822.9" y="555">SHEET SIZE</text>
<text x="747.6" y="559">#</text>
<text x="770.4" y="559.2">#</text>
<text x="789.4" y="559.2">1.70 kg</text>
<text x="811.4" y="559.1">PL-02</text>
<text x="828" y="559.9">A1</text>
<text x="689.3" y="564.8">SURFACE FINISH</text>
<text x="690.8" y="569.3">DRN.BY</text>
<text x="704.4" y="569.2">CHKD.BY</text>
<text x="719.6" y="569.3">APPD.BY</text>
<text x="733.5" y="569.2">REFERENCE DWG.</text>
<text x="768.4" y="564.8">HEAT TREATMENT</text>
<text x="772.6" y="569.5">DRG./PART CODE</text>
<text x="811.9" y="569.3">REV.</text>
<text x="824.4" y="569.4">SCALE</text>
<text x="734.1" y="573.3">P2207012112042</text>
<text x="825.1" y="573.4">1 : 1</text>
<text x="738.2" y="577.8">PART CLASS.</text>
<text x="746.2" y="581.8">B</text>
<text x="824.4" y="578.5">SHEET</text>
<text x="824.1" y="582.4">1 OF 1</text>
</g>
<text font-size="3" x="832.4" y="403.9">°</text>
<g font-size="2.8">
<text x="558.3" y="505.4">3.2</text>
<text x="813.4" y="531.5">Gen Tol.: IS 2102</text>
<text x="556.9" y="537.2">3.2</text>
<text x="652.1" y="550.4">1.ALL DIMENSIONS ARE</text>
<text x="652" y="556.4">2.DO NOT SCALE</text>
<text x="652" y="562.5">3.IF IN DOUBT ,</text>
<text x="652" y="569.2">LOCATION :</text>
<text x="673.2" y="569.5">PUNE</text>
<text x="657.2" y="575.8">ALL RIGHTS OF REPRODUCTION &amp;</text>
<text x="689.5" y="575.1">03006751</text>
<text x="703.8" y="574.8">03004785</text>
<text x="719.3" y="575">03002882</text>
<text x="657.7" y="579.2">DISTRIBUTION ARE RESERVED</text>
</g>
<g font-size="2.7">
<text x="652.9" y="553.5">IN mm</text>
<text x="652.7" y="559.5">DRAWING.</text>
<text x="689.9" y="559.4">53.01 in^2</text>
<text x="652.7" y="565.5">ASK TEAM MEMBER</text>
<text x="653.1" y="576.3">C</text>
<text x="689.3" y="582.3">29/02/2024</text>
<text x="703.6" y="582.3">29/02/2024</text>
<text x="718.7" y="582.5">29/02/2024</text>
</g>
<g font-size="2.5">
<text x="807.8" y="392">DEBURR AND REMOVE SHARP</text>
<text x="808.2" y="394.8">EDGES UNLESS SHARP EDGE</text>
<text x="809.1" y="400.9">UNSP.RADII</text>
<text x="809.8" y="397.6">REQUIREMENT SPECIFIED</text>
<text x="824.4" y="400.7">UNSP.CHF.</text>
<text x="812.2" y="403.6">0.5 R</text>
<text x="825.3" y="403.9">0.5 X 45</text>
<text x="812.8" y="411.8">UP TO 10</text>
<text x="829.1" y="411.9">±1.5°</text>
<text x="811.4" y="416.1">10 UP TO 50</text>
<text x="828.5" y="416.1">±0°50'</text>
<text x="810.4" y="424.5">120 UP TO 400</text>
<text x="810.9" y="420.3">50 UP TO 120</text>
<text x="828.5" y="424.5">±0°15'</text>
<text x="828.5" y="420.3">±0°25'</text>
<text x="811.7" y="433.2">0.5 UP TO 3</text>
<text x="812.5" y="437.5">3 UP TO 6</text>
<text x="829.6" y="437.4">±0.2</text>
<text x="829.6" y="433.2">±0.1</text>
<text x="812" y="441.7">6 UP TO 30</text>
<text x="829.6" y="441.7">±0.5</text>
<text x="810.9" y="445.9">30 UP TO 120</text>
<text x="829.6" y="446">±0.8</text>
<text x="809.9" y="454.4">315 UP TO 1000</text>
<text x="810.3" y="450.2">120 UP TO 315</text>
<text x="829.6" y="450.2">±1.2</text>
<text x="830.7" y="454.4">±2</text>
<text x="809.4" y="458.7">1000 UP TO 2000</text>
<text x="830.6" y="458.7">±3</text>
<text x="811.9" y="463">OVER 2000</text>
<text x="830.7" y="463">±4</text>
<text x="813.1" y="471.6">UP TO 10</text>
<text x="830.1" y="471.6">±1°</text>
<text x="811.4" y="475.9">10 UP TO 50</text>
<text x="828.5" y="475.9">±0°30'</text>
<text x="810.4" y="484.4">120 UP TO 400</text>
<text x="811.2" y="480.1">50 UP TO 120</text>
<text x="828.5" y="484.4">±0°10'</text>
<text x="828.5" y="480.1">±0°20'</text>
<text x="811.7" y="493">0.5 UP TO 3</text>
<text x="812.4" y="497.2">3 UP TO 6</text>
<text x="829.6" y="497.3">±0.1</text>
<text x="829.6" y="493">±0.1</text>
<text x="811.9" y="501.5">6 UP TO 30</text>
<text x="829.6" y="501.5">±0.2</text>
<text x="810.8" y="505.8">30 UP TO 120</text>
<text x="829.6" y="505.8">±0.3</text>
<text x="809.8" y="514.3">315 UP TO 1000</text>
<text x="810.3" y="510.1">120 UP TO 315</text>
<text x="829.6" y="510">±0.5</text>
<text x="829.6" y="514.3">±0.8</text>
<text x="809.2" y="518.5">1000 UP TO 2000</text>
<text x="829.6" y="518.5">±1.2</text>
<text x="811.9" y="522.8">OVER 2000</text>
<text x="830.6" y="522.7">±2</text>
<text x="720.2" y="557.7">#</text>
<text x="813.8" y="564.6">--</text>
</g>
<g font-size="2.4">
<text x="4.1" y="556.9" transform="rotate(-90 4.1 556.9)">Uploading\2022-23\P23Y5\P23Y5B154302.dft</text>
<text x="4.1" y="584.1" transform="rotate(-90 4.1 584.1)">\\srv01102\ExDM</text>
</g>
<g font-size="2.1">
<text x="811.5" y="406.1">UNSPECIFIED TOL.(FAB)</text>
<text x="812.5" y="408.5">FOR ANGULAR IN mm.</text>
<text x="811.6" y="427.7">UNSPECIFIED TOL.(FAB)</text>
<text x="813.6" y="430.1">FOR LINEAR IN mm.</text>
<text x="811.7" y="466.1">UNSPECIFIED TOL.(M/C)</text>
<text x="812.5" y="468.5">FOR ANGULAR IN mm.</text>
<text x="811.7" y="487.6">UNSPECIFIED TOL.(M/C)</text>
<text x="813.6" y="489.9">FOR LINEAR IN mm.</text>
</g>
</svg>
